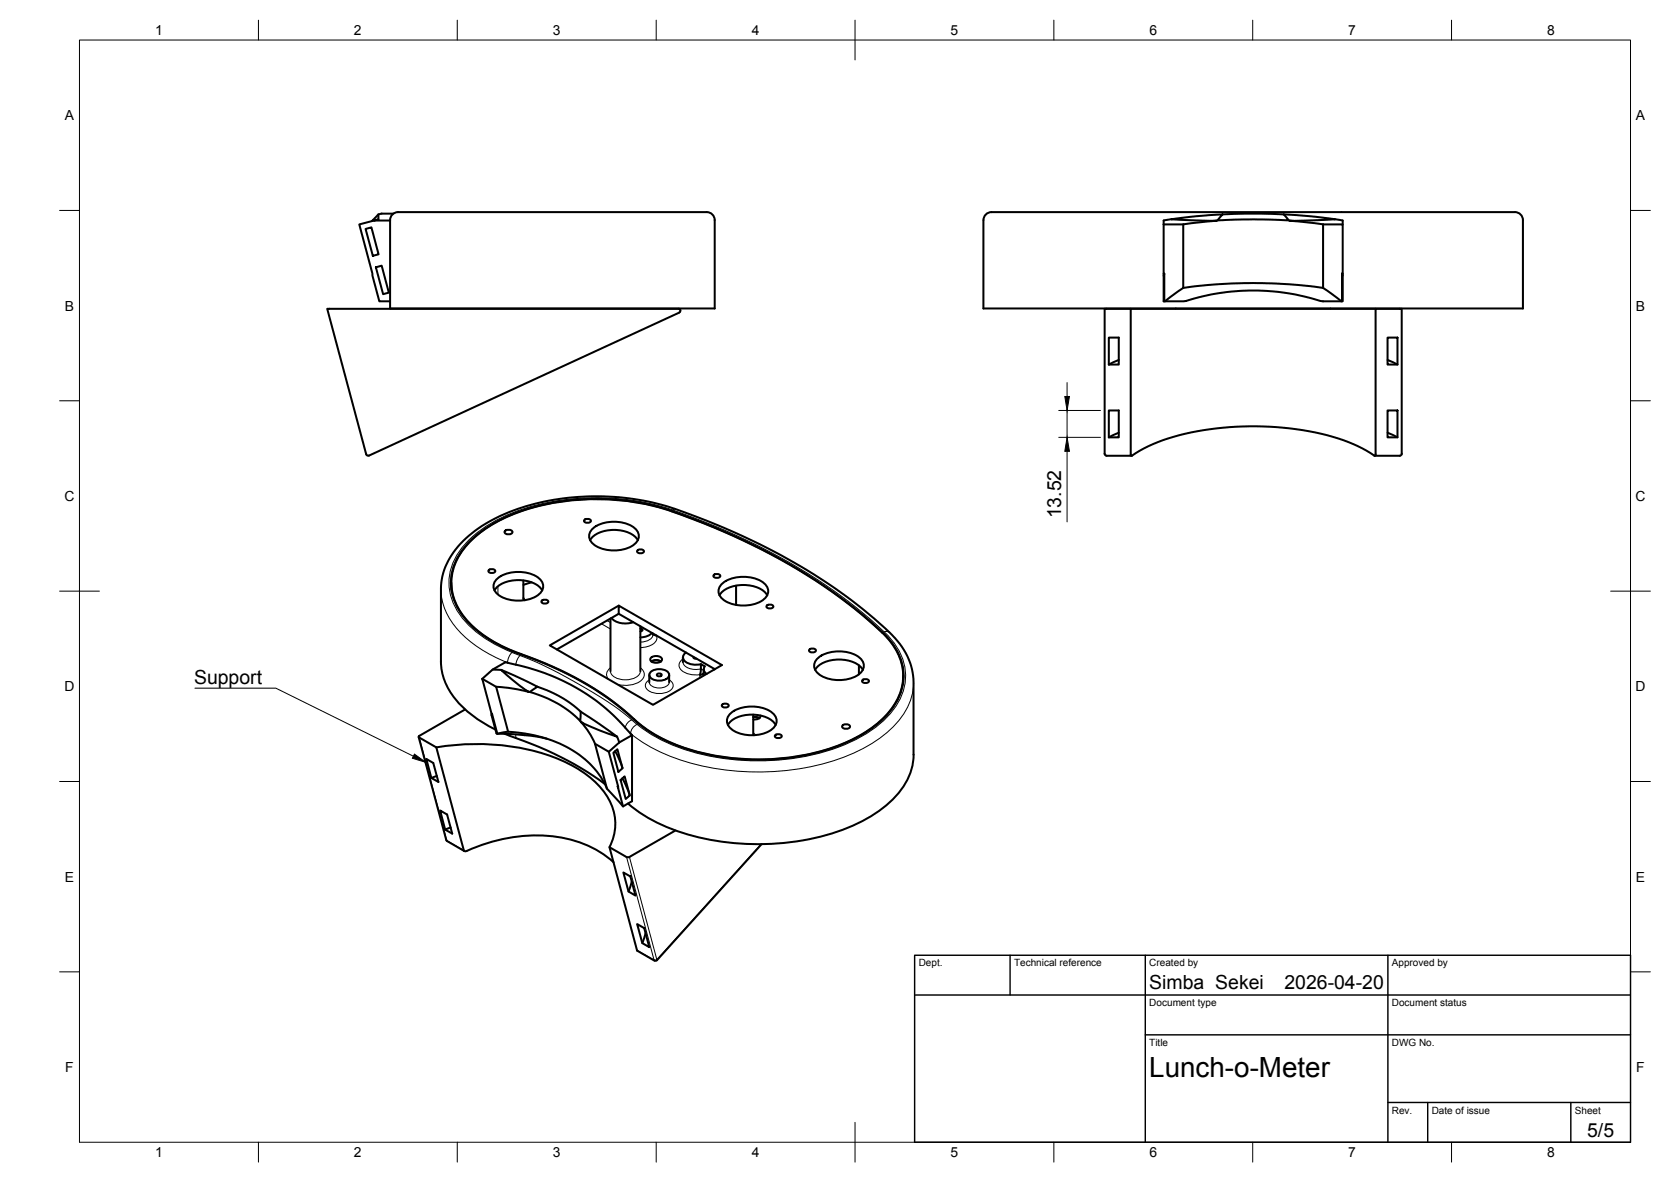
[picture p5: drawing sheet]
<svg xmlns="http://www.w3.org/2000/svg" width="420mm" height="297mm" viewBox="0 0 420 297" stroke-linecap="round" stroke-linejoin="round" font-family="sans-serif">
<!-- layer: Visible -->
<g fill="none" stroke="#000" stroke-width=".51">
<path d="M91.9 57.5l1.5-.4 1.8 6.8-1.5 .4zM94 55.4l-3.7 1 5.1 19.3h2.7M95.1 53.9v1.2l-1.1 .3h4.1M98.7 53.9a5 5 0 0 1 3.4-.6h74.5a3.1 3.1 0 0 1 2.8 1l.3 1v22.2h-81.6v-22.2l.1-.5zM98.9 53.7h-3l-.8 .2-1.5 1.6M247.9 53.9a4.9 4.9 0 0 1 3.4-.6h128.6a2.73 2.73 0 0 1 3 1.5v22.7h-135.6v-22.2l.1-.5zM292.6 56.4v19.3h.2v-6.9l-.2 .4M292.6 55.4v1M292.6 56.4h4.9M294.5 55.1l-1.9 .3M297.5 56.4v16l-4.7 3.3M304.9 55.5h.9"/>
<path d="M305.8 55.5l-8.3 .9M305.9 55.5h-.1M307.4 53.9l-6.7 .4-6.2 .8 11.4 .4 .2-.1 1.3-1.5a155.5 155.5 0 0 1 15.4 0M322.8 53.9l1.3 1.5a158.3 158.3 0 0 0-18 0M322.8 53.9l6.7 .4 6.2 .8-10.5 .4-1.1-.1M324.3 55.5h.1M324.4 55.5h.8M324.4 55.5l8.3 .9M332.7 56.4h4.9v12.4M332.7 56.4v16M335.7 55.1l1.9 .3M337.6 55.4v1"/>
<path d="M94.5 67.2l1.5-.4 1.8 6.7-1.5 .4zM170.6 77.6h-88.3l9.8 36.6 .4 .3 78.3-35.9M170.6 77.6l.3 .1a.5 .5 0 0 1-.1 .8M284.3 77.6h-6.6v36.4l.3 .5h.2h6.3M292.6 68.8h.2M292.9 75.7h2.3a12.3 12.3 0 0 0 6.1-1 55.4 55.4 0 0 1 30.7 .9l5.4 .1M297.5 72.4a126.5 126.5 0 0 1 35.2 0l4.6 3.3M337.4 68.8l.2 .4v6.5h-.2zM337.4 68.8h.2v.4M345.9 77.6h-61.6l.1 36.9a46.6 46.6 0 0 1 19.8-6.6 74.2 74.2 0 0 1 34.9 3.2 36.5 36.5 0 0 1 6.6 3.4l.2-.2v-36.7h6.5v36.4v.3l-.4 .2h-6.3M278.8 84.8h2.5v6.8h-2.5zM281.3 90.5l-2.5 1.1"/>
<path d="M348.9 90.5l2.5 1.1M348.9 84.8h2.5v6.8h-2.5zM278.8 103.2h2.5v6.7h-2.5zM281.3 108.7l-2.5 1.2M348.9 108.7l2.5 1.2M348.9 103.2h2.5v6.7h-2.5zM126.9 133.5l1-.4a.73 .73 0 0 1 .9 .8l-.9 .4a.73 .73 0 0 1-1-.8zM146.9 130.7l.5-.3h.6l.6 .5a1.02 1.02 0 0 1-1.8 0zM148.4 135.8a7.3 7.3 0 0 1 6.9-2.6 6.3 6.3 0 0 1 5.1 2.6M149.2 132.7a9.3 9.3 0 0 1 10.3 0 2.6 2.6 0 0 1 1.1 2.5 2.6 2.6 0 0 1-1.8 2.1 9.5 9.5 0 0 1-9.6-.5 2.46 2.46 0 0 1 0-4.1zM160.2 138.4l.5-.3h.7l.5 .5a1.02 1.02 0 0 1-1.7 0zM113.5 146.4v1.8"/>
<path d="M122.9 143.3l.4-.3h.7l.5 .5a1.02 1.02 0 0 1-1.7 0zM124.3 148.4a7.3 7.3 0 0 1 6.9-2.6 6.3 6.3 0 0 1 5.1 2.6M125.2 145.3a9.3 9.3 0 0 1 10.3 0 2.6 2.6 0 0 1 1 2.5 2.6 2.6 0 0 1-1.7 2.1 9.5 9.5 0 0 1-9.6-.5 2.46 2.46 0 0 1 0-4.1zM131.6 145.9v4.8M131.6 150.3l.3 .5M133.6 146.3l-2 .7M136.2 151l.5-.3h.6l.6 .5a1.02 1.02 0 0 1-1.8 0zM153.5 155.4v13.3M153.8 155.3a5.2 5.2 0 0 0 5.4 1.1M155.6 152.2l-17.4 10 26 14.9 17.3-10-25.9-14.9v2l-15.6 9M155.6 154.2l24.1 14M161 157.4v11.3"/>
<path d="M161 157.9l.6 .4-.6 .4M163.9 159l-1.1 .9-1.8 .3M164.2 159.3l.9 .4M164.2 159.2v.3M179.4 144.5l.5-.2h.7l.5 .4a1.02 1.02 0 0 1-1.7 0zM180.9 149.6a7.3 7.3 0 0 1 6.9-2.6 6.3 6.3 0 0 1 5.1 2.6M181.8 146.5a9.3 9.3 0 0 1 10.3 0 2.6 2.6 0 0 1 1 2.5 2.6 2.6 0 0 1-1.8 2.1 9.5 9.5 0 0 1-9.5-.5 2.46 2.46 0 0 1 0-4.1zM185.1 147.2v4.8M192.8 152.2l.4-.2h.7l.6 .4a1.02 1.02 0 0 1-1.8 0zM221.8 159a142.5 142.5 0 0 0-47.6-28.6 59.8 59.8 0 0 0-47.4-.2 24.3 24.3 0 0 0-12 10.6 13.3 13.3 0 0 0 2.7 15.2 34.9 34.9 0 0 0 15.6 9.1 77.1 77.1 0 0 1 26.3 15.6M221.8 159a14.1 14.1 0 0 1 4.8 14.5 21.1 21.1 0 0 1-10.4 11.3 56.7 56.7 0 0 1-35.4 5.3 41.3 41.3 0 0 1-21.3-9.4M221.9 158.9a14.4 14.4 0 0 1 5 13.7 19 19 0 0 1-8.7 11.1 52.6 52.6 0 0 1-30.2 7.2 49.2 49.2 0 0 1-25.7-7.7l-1.5-1.2a79.6 79.6 0 0 0-29.8-17.6 29.7 29.7 0 0 1-15.4-10.7 13.2 13.2 0 0 1 1.7-16.8 35.6 35.6 0 0 1 18.2-9.8 61.3 61.3 0 0 1 38.7 3.3 142.9 142.9 0 0 1 47.7 28.5"/>
<path d="M116.9 178.3l-11.6 6.8 .1 .2 4.3 2.5M121.3 170.6l2.6-2.3 3.2-1.9a52.4 52.4 0 0 1 31.8 18.3v16.6l-2.2 1.4-1.4-5.1 .1 .5M121.3 170.6l3.5 13.7h.3M121.3 170.6l3.5 2M123.6 179.3l.1 .1M123.9 168.3h2.1M124.7 172.6l3.8 .4 4.5 .9M124.8 172.6l3 11.3-2.8 .4-1.3-4.9-.1 .3M132.3 173.5l.6 .4M133 173.9h-.1M133.2 173.9a27.8 27.8 0 0 1 12.7 7.3l.1-2.4M135.1 172.6l-9.1-4.3 4.7 4 2.3 1.6h.2l1.9-1.3a28.9 28.9 0 0 1 10.9 6.2"/>
<path d="M146 178.8l9.2 6.3-6.4-2.4-2.1-.9-.8-.6M163.3 169.6v1.9M163.6 168.9a3.4 3.4 0 0 1 4.6 .3 1.57 1.57 0 0 1-1.8 1.8 3 3 0 0 1-3.1-1v-.8zM163.6 165.3a1.95 1.95 0 0 1 2.9 .3 1.29 1.29 0 0 1-1.7 1 .9 .9 0 0 1-1-.3 .9 .9 0 0 1-.2-1zM163.8 166.2a2.24 2.24 0 0 1 2.4 0M163.8 166.2a2.28 2.28 0 0 1 2.3 0M165.3 169.3a.68 .68 0 0 1 1.1 .4 .68 .68 0 0 1-.7 .3 .68 .68 0 0 1-.5-.5zM168.3 169.6v1.9M171.7 165.2v1.2M172.5 164a1.39 1.39 0 0 0-.8 1.4 1.39 1.39 0 0 0 1.1 1.2l1.6 .4 1.9-.1M174.4 165.1l.1 .3 .7 .1M176.9 169.2l-.8 .4"/>
<path d="M176.9 168.2v1.2M177.7 169.4a1.31 1.31 0 0 1-.5-1.9l-1-.6v1.4l-.2 1.3M179.6 168.1v.2M181.5 177.1l.5-.3h.7l.5 .5a1.02 1.02 0 0 1-1.7 0zM183.9 179.1a9.3 9.3 0 0 1 10.3 0 2.6 2.6 0 0 1 1 2.5 2.6 2.6 0 0 1-1.7 2.1 9.5 9.5 0 0 1-9.6-.5 2.46 2.46 0 0 1 0-4.1zM189.4 179.6v5.1M191.2 179.8a1.33 1.33 0 0 1-1.8 1M203.5 163.3l.5-.3h.6l.6 .5a1.02 1.02 0 0 1-1.8 0zM205 168.3a7.3 7.3 0 0 1 6.9-2.5 6.3 6.3 0 0 1 5.1 2.5M205.8 165.2a9.3 9.3 0 0 1 10.3 0 2.6 2.6 0 0 1 1.1 2.6 2.6 2.6 0 0 1-1.8 2 9.5 9.5 0 0 1-9.6-.5 2.46 2.46 0 0 1 0-4.1zM216 167.2v2.3M216.8 171l.5-.3h.7l.5 .5a1.02 1.02 0 0 1-1.8 0z"/>
<path d="M227.1 169.9v1.7M105.3 185.2l6.9 25.9 .2 .3 4.4 2.5M107.2 190.7l1.7 1 1.3 4.8-1.7-1zM109.7 187.8l6.9 25.9 .3 .2a43.7 43.7 0 0 1 24.6-3.3 26.1 26.1 0 0 1 12.8 6.1M109.7 187.8a56.1 56.1 0 0 1 33.4 4.2 20.6 20.6 0 0 1 11.1 11.4 12.4 12.4 0 0 1-.9 9.5M109.8 195l-1.3 .5M124.6 183.3a25.3 25.3 0 0 1-12.7-11.9 13.6 13.6 0 0 1-1-5.2v-18.1a18.8 18.8 0 0 1 8.6-14.7 52 52 0 0 1 29.8-8.7 64.3 64.3 0 0 1 26.6 5.5 145.3 145.3 0 0 1 47.8 28.8 17.4 17.4 0 0 1 6 12.5v18.1a17.3 17.3 0 0 1-7.7 13.5 49.1 49.1 0 0 1-25 8.7 60.6 60.6 0 0 1-32.8-5.6 32.3 32.3 0 0 1-6.3-4.3M125.1 184.4h1.6a56.8 56.8 0 0 1 10.8 1.3M126.9 184.4l2.8 1.1M127.8 183.9a31.7 31.7 0 0 1 20.6 8.1 19.8 19.8 0 0 1 4.2 6.2l4 4.3M129.7 185.5a84.9 84.9 0 0 1 22.4 11.5M146 181.4h.1"/>
<path d="M146.1 181.4a19 19 0 0 1 3.5 5.5M146.1 181.4l.6 .4M149.6 186.9l3.5 2 2.3 8.8M149.6 186.9l3 11.3M154.2 189.2l1-.9 1.3 4.8-1 .9zM154.7 188.8l1.2 2.4 .6 1.8M155.2 185.1l.5 1.5M155.7 186.6l-2.6 2.3M156 196l1.1-.9 1.2 4.8-1 .9zM156.5 195.6l1.2 2.4 .7 1.9M158.9 184.7l-3.2 1.9M183 182.2a7.3 7.3 0 0 1 6.9-2.6 6.3 6.3 0 0 1 5.1 2.6"/>
<path d="M189.4 180.2h.9l.7 .3M189.4 180.2h.8l.7 .3M194.9 184.8l.5-.3h.6l.6 .5a1.02 1.02 0 0 1-1.8 0zM211.8 182.4l.9-.4a.73 .73 0 0 1 1 .8l-1 .4a.73 .73 0 0 1-.9-.8zM110.7 203.7l1.7 1 1.3 4.8-1.8-1zM113.3 207.9l-1.4 .6M156.7 219.3l1.8 1 1.3 4.8-1.8-1.1zM169.8 208.7l-11.8 6.7h-.5l-4.3-2.5 7 25.9 4.6 2.7 .4-.2 26.3-29.2M158.9 221.5l-.9 2.5M160.2 232.2l1.8 1 1.3 4.8-1.8-1zM162.3 234.5l-.8 2.5"/>
</g>
<!-- layer: Visible Narrow -->
<g fill="none" stroke="#000" stroke-width=".25">
<path d="M168.9 128.4v.1M169.2 128.2a153 153 0 0 1 49.7 27.5l3.4 3.1M169.2 128.2a60.5 60.5 0 0 0-41.8 1.3 27.6 27.6 0 0 0-12.3 9.6 13.3 13.3 0 0 0 1.4 16.5 29.8 29.8 0 0 0 12.3 8.3M169.8 127.9l-.6 .3M110.9 148.1a16.9 16.9 0 0 0 6.8 12.7 36.3 36.3 0 0 0 9.9 5.7l.4-1.4 .8-1.2 1.9 .8M125.2 147.3v2.1M131.6 150.6v.3M151.2 156.7l2.3 1.4M152.6 155.9l.9 .5M164.2 159.5a2.44 2.44 0 0 1-2.4 1.8l-.8 .1M165.1 159.7h.1M165.1 159.7a2.35 2.35 0 0 1-2.2 2.8l-1.9 .2"/>
<path d="M221.9 158.9v.2M222.3 158.8a1.33 1.33 0 0 1 1.4 .2M222.3 158.8a14.6 14.6 0 0 1 5.2 13.6 18.7 18.7 0 0 1-8.4 11.1 51.8 51.8 0 0 1-29.5 7.7 52.3 52.3 0 0 1-26.2-6.8l-3.2-2.3M130.7 164.7a120 120 0 0 1 27.5 15.6l2 1.7-1.2 1-.4 1.3a47.2 47.2 0 0 0 25 9.3 60.8 60.8 0 0 0 33.7-5.6 23.3 23.3 0 0 0 11.7-12.2l.6-2.8 .1-1.5M130.8 164.7l-.6 .8-.5 1.5M131.1 164.4v.1M153.5 168.7a2.87 2.87 0 0 0 2.9 2.1 4.5 4.5 0 0 0 4.5-1.6l.1-.5M153.5 167.8a1.86 1.86 0 0 0-.6 2.8M161 167.8a2.03 2.03 0 0 1 1 2.1 2.03 2.03 0 0 1-1.6 1.6l-1.3 .5-1.5 .2-2.3-.2M163.3 171.4a2.21 2.21 0 0 0 2.5 1.5 2.21 2.21 0 0 0 2.5-1.5M163.3 170.9a1.51 1.51 0 0 0-1 1.4 1.51 1.51 0 0 0 1 1.4 4.9 4.9 0 0 0 5.8-.8 1.44 1.44 0 0 0-.8-2M171.7 166.4a2.95 2.95 0 0 0 3.5 1.8l1.1-.1 .6 .4"/>
<path d="M171.7 165.6a1.76 1.76 0 0 0-1 1.6 1.76 1.76 0 0 0 1.1 1.6l1.9 .7h2.3M176 169.6v.8M177 169.4v.3M105.4 185.3l6.9 26M129.7 184.5v1M158.9 180.9l-1.1 .8-.6 1.1M159.4 180.7v.2M189.4 184.2l.6 .5M112.2 211.1l.1 .1M112.3 211.3l4.3 2.4M112.3 211.2l.1 .2M157.5 215.4l7 25.9-4.3-2.5"/>
<path d="M191.3 212.2l-26.1 29-6.9-25.8M165.2 241.2v.1M165.2 241.2l-.7 .1 .1 .1"/>
</g>
<!-- layer: BORDER -->
<g fill="none" stroke="#000" stroke-width=".25">
<path d="M20 10.1h390v276.9h-390zM65 5.1v5M115 5.1v5M165 5.1v5M215 5.1v10M265 5.1v5M315 5.1v5M365 5.1v5M15 52.9h5M410 52.9h5M15 100.7h5M410 100.7h5"/>
<path d="M15 148.6h10M405 148.6h10M15 196.4h5M410 196.4h5M15 244.2h5M410 244.2h5M65 287v5M115 287v5M165 287v5M215 282.1v9.9M265 287v5M315 287v5"/>
<path d="M365 287v5"/>
</g>
<!-- layer: TITLEBLOCK -->
<path d="M230 240.1h180v46.9h-180zM230 250h180M254 240.1v9.9M288 240.1v46.9M349 240.1v46.9M288 260.1h122M349 277.1h61M359 277.1v9.9M395 277.1v9.9" fill="none" stroke="#000" stroke-width=".36"/>
<!-- layer: FD_Dimensions -->
<path d="M268.3 96.1v3.5M266.2 103.2h10.5M266.2 109.9h10.5M268.3 103.2v6.7M268.3 113.4v17.8" fill="none" stroke="#000" stroke-width=".25"/>
<path d="M267.7 99.6h1.2l-.6 3.6zM268.3 109.9l.6 3.5h-1.2z" fill="#000" stroke="#000" stroke-width=".25"/>
<!-- layer: Leaders -->
<path d="M104.2 189.5l2.9 2.1-3.4-1.1z" fill="#000" stroke="#000" stroke-width=".25"/>
<path d="M49 172.9h20.4l34.5 17.1" fill="none" stroke="#000" stroke-width=".25"/>
<text font-size="7" x="289" y="270.6">Lunch-o-Meter</text>
<g font-size="4.9">
<text x="266.8" y="130.3" transform="rotate(-90 266.8 130.3)">13.52</text>
<text x="48.8" y="172">Support</text>
<text x="289" y="248.5">Simba Sekei</text>
<text x="323" y="248.5">2026-04-20</text>
<text x="399.1" y="285.7">5/5</text>
</g>
<g font-size="3.5">
<text x="39" y="8.8">1</text>
<text x="89" y="8.8">2</text>
<text x="139" y="8.8">3</text>
<text x="189" y="8.8">4</text>
<text x="239" y="8.8">5</text>
<text x="289" y="8.8">6</text>
<text x="339" y="8.8">7</text>
<text x="389" y="8.8">8</text>
<text x="16.3" y="30.2">A</text>
<text x="411.3" y="30.2">A</text>
<text x="16.3" y="78">B</text>
<text x="411.3" y="78">B</text>
<text x="16.2" y="125.9">C</text>
<text x="411.2" y="125.9">C</text>
<text x="16.2" y="173.7">D</text>
<text x="411.2" y="173.7">D</text>
<text x="16.3" y="221.6">E</text>
<text x="411.3" y="221.6">E</text>
<text x="16.4" y="269.4">F</text>
<text x="411.4" y="269.4">F</text>
<text x="39" y="290.8">1</text>
<text x="89" y="290.8">2</text>
<text x="139" y="290.8">3</text>
<text x="189" y="290.8">4</text>
<text x="239" y="290.8">5</text>
<text x="289" y="290.8">6</text>
<text x="339" y="290.8">7</text>
<text x="389" y="290.8">8</text>
</g>
<g font-size="2.5">
<text x="231" y="242.9">Dept.</text>
<text x="255" y="242.9">Technical reference</text>
<text x="289" y="242.9">Created by</text>
<text x="350" y="242.9">Approved by</text>
<text x="289" y="252.8">Document type</text>
<text x="350" y="252.8">Document status</text>
<text x="289" y="262.9">Title</text>
<text x="350" y="262.9">DWG No.</text>
<text x="350" y="279.9">Rev.</text>
<text x="360" y="279.9">Date of issue</text>
<text x="396" y="279.9">Sheet</text>
</g>
</svg>
